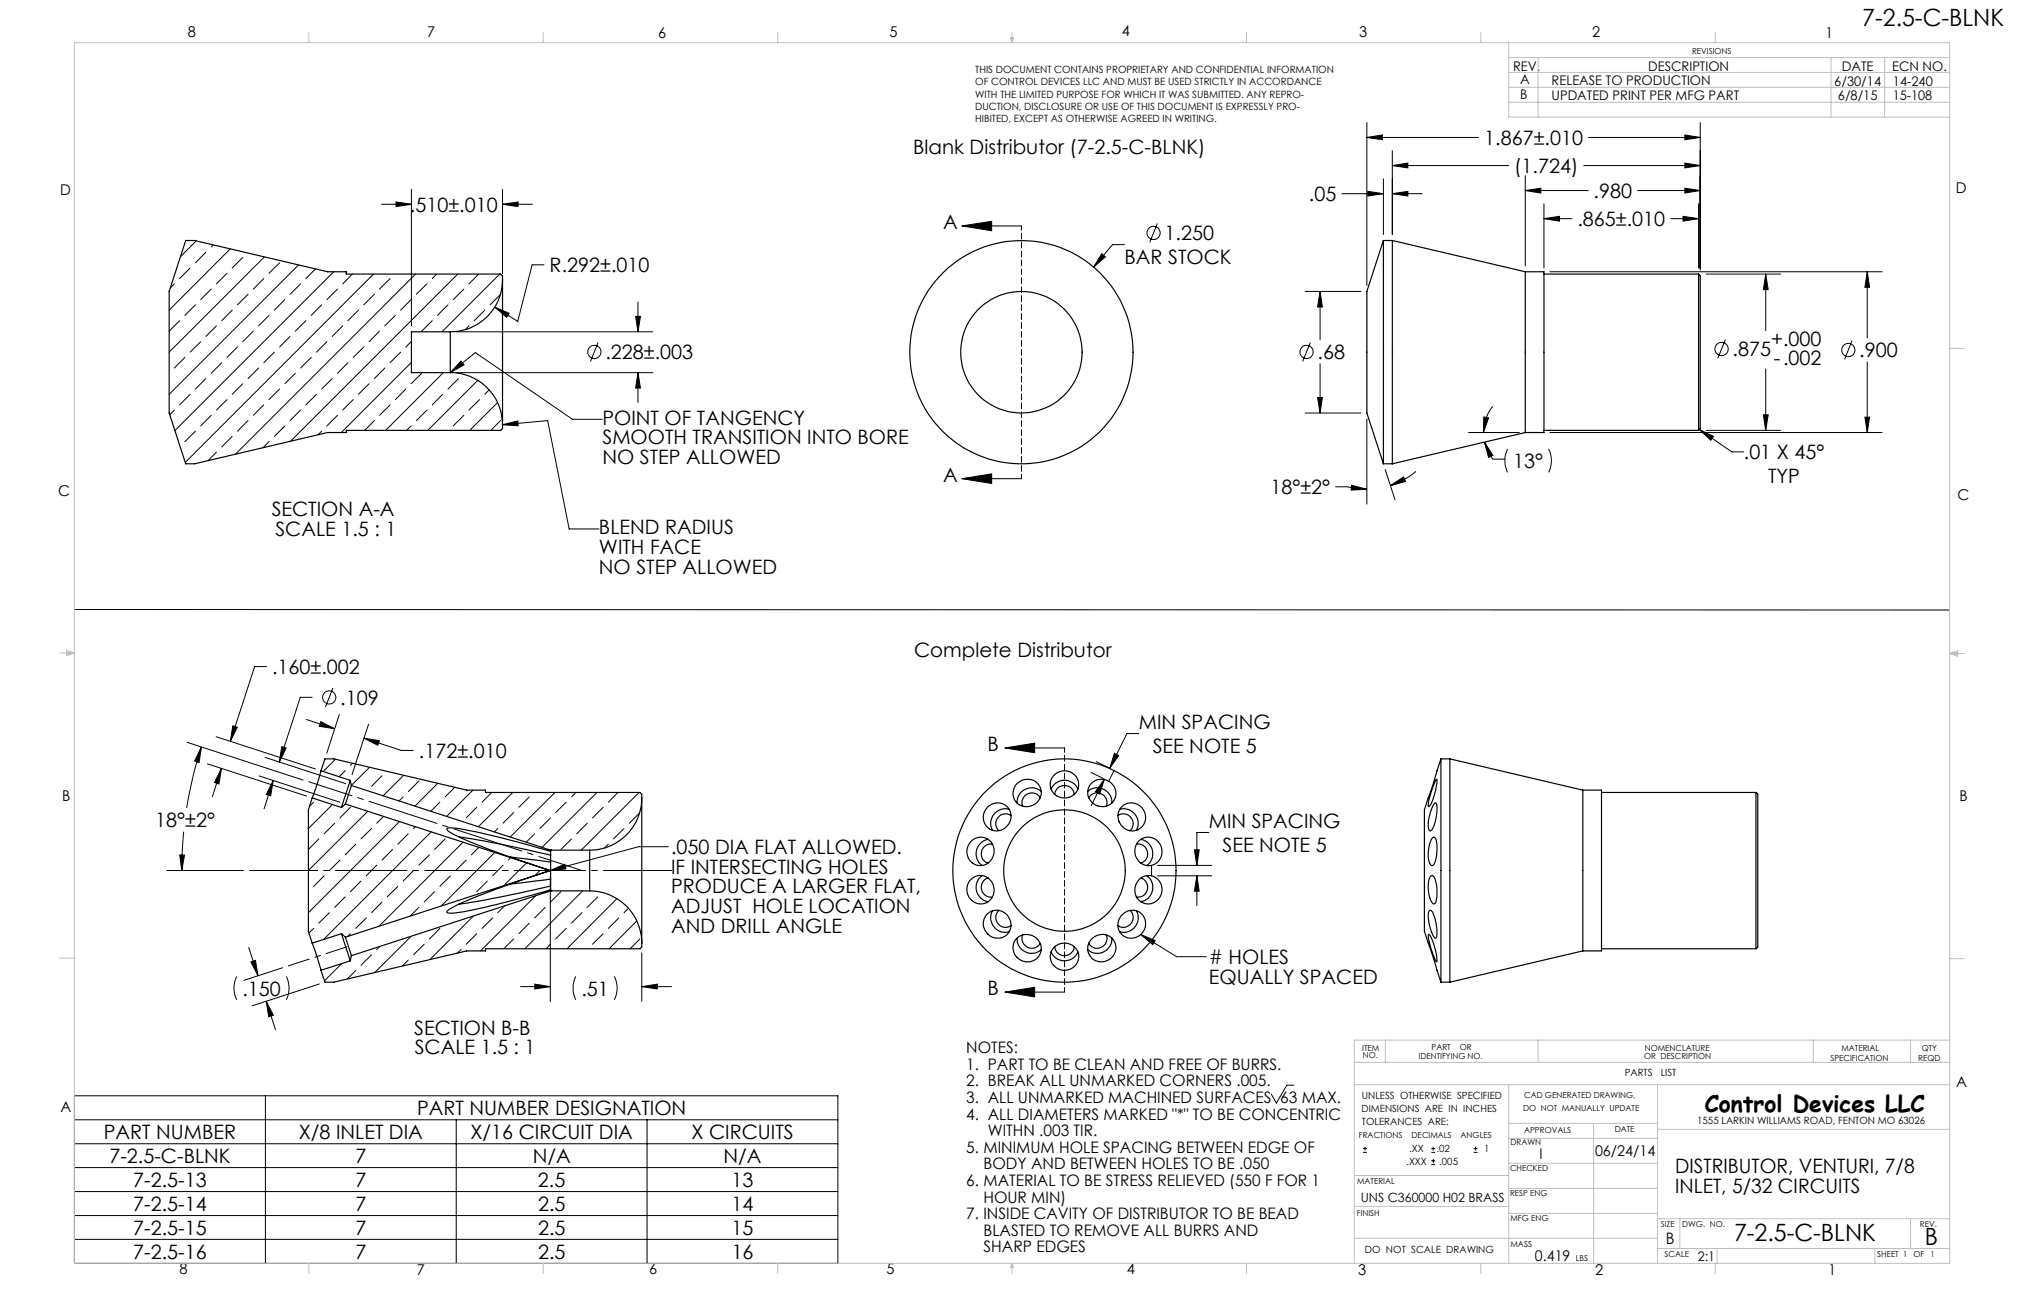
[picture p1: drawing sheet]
<svg xmlns="http://www.w3.org/2000/svg" width="432mm" height="279mm" viewBox="0 0 432 279" stroke-linecap="round" stroke-linejoin="round" font-family="sans-serif">
<g fill="none" stroke="#000" stroke-width=".21">
<path d="M291.6 29.3l3.3-.5v1zM291.6 26.1v34.8M291.6 29.3h23.9M295.1 38.1v11.9M297 35.3l3.4-.5v1zM297 32.1v17.9M297 35.3h24.9M325.4 37.5v19.2M337.9 35.3h24.8M338.9 29.3h23.8M359.4 28.8l3.3 .5-3.3 .5zM359.4 34.8l3.3 .5-3.3 .5z"/>
<path d="M362.7 26.1v31.5M40.6 57.2l-2.3 2.2M41.8 51.4l-3.3 3.4M43.9 53.8l-2.2 2.3M45.5 52.2l-.5 .5M48.4 58.3l-2.2 2.2M49.1 53.1l-13 13M51.8 54.9l-2.3 2.3M56.3 59.4l-2.3 2.3M56.4 54.8l-20.3 20.3M59.7 56.1l-2.3 2.2M63.7 56.5l-27.6 27.6"/>
<path d="M67.3 57.4l-2 2M71.2 58l-33.9 33.9M75.2 58.5l-2.1 2M79.7 58.5l-40.2 40.1M81.4 43.6h6.4M83.2 59.4l-2.2 2.3M84.5 43.1l3.3 .5-3.3 .5zM87.8 40.4v29.1M88.7 58.5l-38.5 38.4M93.2 58.5l-1 .9M97.6 58.5l-35.6 35.6M102.1 58.5l-2.1 2"/>
<path d="M106.6 58.5l-12.3 12.3M107.2 43.6l3.3-.5v1zM107.2 40.4v18M107.2 43.6h6.4M116.1 56.5h-2.6l-3 12-4.9-3M205.2 48.2l6.4-1v2zM205.2 48.2h12.7M235.1 54.1l.7 .7-2.5 2.2zM239.9 52.2h-2.6l-4 4.8M246.9 47.7l-1.6 4M286.3 41.3h8.8M291.8 40.8l3.3 .5-3.3 .5z"/>
<path d="M297 41.3l3.4-.5v1zM297 41.3h6.4M325.4 40.6l3.3-.5v1.1zM325.4 40.6h13.4M329.4 46.6l3.3-.5v1.1zM329.4 43.5v13.7M329.4 46.6h6M330.7 58h70.8M349.4 40.6h13.3M356.4 46.6h6M359.1 46.1l3.3 .5-3.3 .6zM359.4 40.1l3.3 .5-3.3 .6z"/>
<path d="M362.4 43.5v13.7M364 58.5h15.9M376.7 58.5l.5 3.3h-1zM376.7 58.5v12M398.4 58l.5 3.3h-1zM398.4 58v14.1M37.2 60.5l-.9 .9M38.3 68.4l-2.2 2.2M39.4 76.2l-2.2 2.3M41.7 65l-2.3 2.3M42.8 72.9l-2.2 2.2M45 61.7l-2.2 2.2"/>
<path d="M46.2 69.5l-2.3 2.3M47.3 77.4l-2.3 2.2M49.5 66.1l-2.2 2.3M50.7 74l-2.3 2.2M52.9 62.8l-2.2 2.2M54 70.6l-2.2 2.3M55.2 78.5l-2.3 2.3M57.4 67.3l-2.2 2.2M58.5 75.1l-2.2 2.3M60.8 63.9l-2.3 2.2M61.9 71.8l-2.2 2.2M63 79.6l-2.2 2.2"/>
<path d="M64.1 60.5l-2.2 2.3M65.3 68.4l-2.3 2.2M66.4 76.2l-2.3 2.3M68.6 65l-2.2 2.3M69.7 72.9l-2.2 2.2M72 61.7l-2.3 2.2M73.1 69.5l-2.2 2.3M74.2 77.4l-2.2 2.2M76.5 66.1l-2.3 2.3M77.6 74l-2.2 2.2M79.9 62.8l-2.3 2.2M81 70.6l-2.3 2.3"/>
<path d="M82.1 78.5l-2.2 2.3M84.3 67.3l-2.2 2.2M85.5 75.1l-2.3 2.3M87.7 63.9l-2.2 2.2M87.8 77.3l-15 15M87.8 72.8l-1.2 1.2M90 79.6l-2.3 2.2M91.1 60.5l-2.3 2.3M92.2 68.4l-2.2 2.2M94.6 79.5l-12.3 12.3M95.6 65l-2.3 2.3M96.1 79.5l5.3-4.3 20.7 14.2h6.4"/>
<path d="M97.3 70.8h42M97.3 79.5h42M98.4 77l.6 .8-2.9 1.7zM99 61.7l-2.3 2.2M100 69.5l-.7 .8M103.4 66.1l-2.2 2.3M105.6 65.5l3 1.3-.5 .9zM106.8 62.8l-2.2 2.2M127.6 73.1l-1.6 4M135.6 67.5h1l-.5 3.3zM136.1 79.5l.5 3.3h-1zM136.1 64.4v6.4"/>
<path d="M136.1 79.5v6.3M278.4 62.2h11.9M279.5 73.1l-1.6 4M281.6 62.2l.5 3.3h-1zM281.6 62.2v10.3M281.6 77.6v10.5M368.1 72.4l-1.6 4M376.7 78.7v13.1M395.1 72.6l-1.6 4.1M398.4 77.2v15.1M37.2 87.5l-1 1M40.6 84.1l-2.3 2.3"/>
<path d="M41.7 92l-2.3 2.2M43.9 80.8l-2.2 2.2M45 88.6l-2.2 2.2M46.2 96.4l-1.8 1.8M48.4 85.2l-2.2 2.3M49.5 93.1l-2.2 2.2M51.8 81.8l-2.3 2.3M52.9 89.7l-2.2 2.3M56.3 86.4l-2.3 2.2M57.4 94.2l-1.3 1.3M59.7 83l-2.3 2.2M60.8 90.8l-2.3 2.3"/>
<path d="M64.1 87.5l-2.2 2.2M67.5 84.1l-2.2 2.3M68.6 92l-.8 .7M70.9 80.8l-2.3 2.2M72 88.6l-2.3 2.2M75.4 85.2l-2.3 2.3M78.7 81.8l-2.2 2.3M79.9 89.7l-2.1 2.1M83.2 86.4l-2.2 2.2M86.6 83l-2.3 2.2M87.7 90.8l-1 1M91.1 87.5l-2.3 2.2"/>
<path d="M94.4 84.1l-2.2 2.3M97.8 80.8l-2.2 2.2M99 88.6l-2.3 2.2M101.9 81.1l-10.6 10.7M102.3 85.2l-2.3 2.3M104.4 83.1l-1 1M106.2 85.9l-6 5.9M106.8 89.7l-2.1 2.1M107.2 90.6l9.6-.9 4.6 23.1h6.4M107.2 90.6l3.3-.8v1zM278.4 88.1h11.9M281.1 84.8h1l-.5 3.3z"/>
<path d="M291.6 89.4v18.1M313.3 92.3h10.8M316.5 88.9l1.1 .2-1.1 3.2zM316.7 94.3l1.8 2.9-.9 .3zM316.7 94.3a9 9 0 0 0 1.8 3.6h2.6M318.5 86.7a8.8 8.8 0 0 0-2 5.6M321.6 95.7a5.8 5.8 0 0 0 0 5.1M330.4 95.7a5.5 5.5 0 0 1 0 5.1M330.7 92.3h70.8M362.5 91.6l3 1.5-.5 .8zM362.5 91.6l7 4.8h2.5M364 91.8h15.9"/>
<path d="M376.2 88.5h1l-.5 3.3zM397.9 89h1l-.5 3.3zM205.2 102.1l6.4-1v2zM205.2 102.1h12.7M284.9 103.8a12.1 12.1 0 0 1 4.1 .3l2.6 .3M288.4 103.5l3.2 .9-3.3 .1zM295.5 100.2l2.1 6.4M296.7 103.5l2.7-1.8 .5 1zM302.1 100.5a16.2 16.2 0 0 1-5.4 3M15.9 130l400 .1M39.9 158.3l24.8 8.1M43 159.3l-.5 3.3-1-.3z"/>
<path d="M43 159.3a83.3 83.3 0 0 0-3.2 13M46.1 157.1l21.2 6.9M49.7 154.8l.9 .3-1.5 3zM56.9 142.2h-2.6l-5.2 15.9M60.1 159.2l1 .3-1.5 3zM65.4 153.5l6 1.9M66.6 148.7h-2.5l-4.5 13.8M68.4 153.9l3 1.5-3.3-.5zM71 146.7l-1.6 4.1M72.4 152.4l-2.7 8.3M77.6 157.4l3.3 .6-.3 1zM77.6 157.4l8 2.7h2.6"/>
<path d="M78.6 154.4l-3.5 10.8M214.4 159.5l6.3-1v2zM214.4 159.5h12.7M243 156.5h-2.6l-3.7 7.4M39.2 177.4l-.4 8.3M44.2 162.9l21.2 6.9M47.2 163.9l-.5 3.3-.9-.3zM47.2 163.9l-1.9 6M55.3 165.5l17.2 5.6M56.6 161.5l17.2 5.6M58.3 166.5l-.6 3.3-.9-.3zM58.3 166.5l-2 6"/>
<path d="M66.9 171.1l-.9 .8M68 178.9l-2.2 2.3M70.9 171.6l-5.1 5.1M71.4 175.6l-2.3 2.2M71.5 162l-2.5 2.5M73.7 164.4l-1.3 1.3M74.8 172.2l-2.3 2.2M75.2 162.8l-.4 .4M78.5 173l-12.7 12.7M78.8 163.7l-3.8 3.8M79.3 176.7l-2.3 2.2M81.5 165.5l-2.2 2.2"/>
<path d="M81.8 174.1l-1.4 1.5M85.2 175.2l-19.4 19.5M86 170l-.9 .8M86.1 165.3l-4.4 4.4M87.1 177.8l-2.2 2.3M88.6 176.3l-.4 .4M89.4 166.6l-2.3 2.2M92 177.4l-22.9 22.9M93.4 167.1l-4.9 4.8M93.8 171.1l-1.9 1.9M95 178.9l-2.3 2.3M97 167.9l-2 2.1"/>
<path d="M98.8 179.6l-17.9 18M100.9 168.5l-5.6 5.6M101.7 172.2l-2.3 2.2M104.9 169l-2.1 2.1M106.2 176.7l-.8 .7M109.4 169l-7.3 7.3M109.6 173.3l-2.3 2.3M112.9 170l-2.2 2.2M114.1 177.8l-1.8 1.8M117.4 174.4l-2.2 2.3M118.4 169l-9.6 9.5M120.8 171.1l-2.3 2.2"/>
<path d="M121.9 178.9l-2.2 2.3M122.9 169l-1 1M125.3 175.6l-2.3 2.2M127.4 169l-11.8 11.7M128.7 172.2l-2.3 2.2M131.8 169l-2 2.1M133.1 176.7l-2.2 2.2M136.3 169l-12.3 12.3M136.5 173.4l-2.2 2.2M232.8 164.7l2.6 1.4M233.9 162.5l2.6 1.3M235.6 166.2l-2.8 5.6"/>
<path d="M235.6 166.2l-1 3.1-.9-.4zM237.7 164.3l-1.2 2.3M237.7 160.7l1 .4-2 2.8zM257.9 177.6h-2.6v7M35.6 185.7h16.3M38.3 182.4h1.1l-.6 3.3zM66.9 198l-1 1M69.1 186.8l-2.2 2.3M70.3 194.7l-2.3 2.2M72.5 183.4l-2.2 2.3M73.7 191.3l-2.3 2.2M74.8 199.1l-.6 .6"/>
<path d="M75.9 180.1l-2.2 2.2M77 187.9l-2.2 2.3M78.1 195.8l-2.2 2.2M80.4 184.5l-2.3 2.3M81.5 192.4l-2.2 2.3M83.7 181.2l-2.2 2.2M84.9 189.1l-2.3 2.2M87.7 199.7l-7.8 7.7M88.2 185.7l-2.2 2.2M89.4 193.5l-1.9 1.9M91.6 182.3l-2.2 2.2M92.7 190.2l-2.2 2.2"/>
<path d="M93.8 198l-2.2 2.3M96.1 186.8l-2.3 2.3M99.4 183.4l-2.2 2.3M101 195.4l-9.3 9.3M101.7 199.1l-2.3 2.3M102.2 180.7l-1.6 1.6M104 187.9l-2.3 2.3M105.1 195.8l-2.3 2.2M105.6 181.8l-11.4 11.4M107.3 184.5l-2.2 2.3M107.6 193.2l-1.4 1.5M108.9 182.9l-.5 .5"/>
<path d="M112.3 184l-4.8 4.9M112.9 196.9l-2.2 2.2M114.3 191l-11.8 11.8M115.2 185.7l-1.1 1M116.3 193.5l-2.2 2.3M117.4 186.9v26.7M117.4 185.7l3-1.4 .3 1zM119.7 190.2l-2.3 2.2M120.8 198l-2.3 2.3M124.1 194.7l-2.2 2.2M124.3 190l-12.3 12.4M127.5 191.3l-2.2 2.2"/>
<path d="M128.7 199.1l-2.3 2.3M129.8 180.1l-.8 .8M131.6 191.7l-10.6 10.7M132 195.8l-2.2 2.2M134.1 193.7l-1 1M135.9 196.4l-6 6M142.6 180.6h-6.4l-18.8 5.1M243.4 199.3l7.6 4.7h6.4M243.4 199.3l3.1 1.3-.6 .9zM245.7 184.6v2.2M246.9 184.6h11.6M246.9 186.8h11.6"/>
<path d="M254.8 181.3h1l-.5 3.3zM255.3 186.8v6.3M255.3 186.8l.5 3.3h-1zM50.5 208.2a5.5 5.5 0 0 0 0 5.1M53.1 202.1l1.9 6M53.5 205.1l1-.3 .5 3.3zM56.8 213.5l1.5 3-1 .4zM56.8 213.5l2 6.1M60.3 206.4l-8.3 2.7M61.1 208.2a5.5 5.5 0 0 1 0 5.1M68.1 209.9l-14.3 4.6M72.9 205.5l-3.7 3.7"/>
<path d="M75.9 207l-1.8 1.8M79.3 203.6l-2.3 2.3M81 201.9l-.6 .6M87.1 204.8l-1.3 1.3M90.5 201.4l-2.3 2.2M98.4 202.5l-.9 .8M109.6 200.3l-2.1 2.1M111.1 210.4h6.3M114.1 209.9l3.3 .5-3.3 .5zM117.4 201.4l-.9 1M122.8 208.2a5.8 5.8 0 0 0 0 5.1M131.1 208.2a5.5 5.5 0 0 1 0 5.1"/>
<path d="M136.5 200.3l-2.1 2.1M136.9 210.4l3.3-.5v1zM136.9 203.2v10.4M136.9 210.4h6.4M214.4 211.6l6.3-1v2zM214.4 211.6h12.7M15.9 233.7h162.9v35.8h-162.9zM15.9 238.8h162.9M56.6 233.7v35.8M97.3 238.8v30.7M138 238.8v30.7M276 231.5h-1.5l-2.2 3.8-1.1-1.9"/>
<path d="M15.9 243.9h162.9M15.9 249h162.9M15.9 254.1h162.9M15.9 259.3h162.9M290.8 245.8h.8M290.8 245h.8M291.2 244.6v.8M305.4 245.8h.8M305.4 245h.8M305.4 248.4h.8M305.4 247.6h.8M305.8 244.6v.8"/>
<path d="M305.8 247.2v.8M314.4 245.8h.8M314.4 245h.8M314.8 244.6v.8M15.9 264.3h162.9"/>
<circle cx="246.1" cy="49.7" r="1.41"/>
<circle cx="126.8" cy="75.1" r="1.41"/>
<circle cx="278.7" cy="75.1" r="1.41"/>
<circle cx="367.3" cy="74.4" r="1.42"/>
<circle cx="394.3" cy="74.7" r="1.41"/>
<circle cx="70.2" cy="148.7" r="1.41"/>
</g>
<path d="M217.9 48.2v53.9" fill="none" stroke="#000" stroke-width=".21" stroke-dasharray="1.3 .6" stroke-dashoffset=".4"/>
<path d="M227.1 159.5v52.1" fill="none" stroke="#000" stroke-width=".21" stroke-dasharray="1.3 .6" stroke-dashoffset=".3"/>
<path d="M65.9 166.7l58.3 19" fill="none" stroke="#000" stroke-width=".21" stroke-dasharray="15.2 1.3 1.3 1.3" stroke-dashoffset="5.5"/>
<path d="M53.2 185.7h90.1" fill="none" stroke="#000" stroke-width=".21" stroke-dasharray="15.2 1.3 1.3 1.3" stroke-dashoffset=".7"/>
<path d="M61.5 206l12.5-4.1" fill="none" stroke="#000" stroke-width=".21" stroke-dasharray="15.2 1.3 1.3 1.3" stroke-dashoffset="10.6"/>
<g fill="none" stroke="#c0c0c0" stroke-width=".21">
<path d="M15.9 9.1h400v260.4h-400zM65.9 6.9v2.2M115.9 6.9v2.2M165.9 6.9v2.2M215.6 8h.6l-.3 1.1zM215.7 8l.2 1.1M215.9 6.9v2.2M216 8l-.1 1.1M265.9 6.9v2.2M315.9 6.9v2.2M321.9 9.1v15.9h94M321.9 15.5h94"/>
<path d="M321.9 18.6h94M321.9 12.3h94M328.2 12.3v12.7M365.9 6.9v2.2M390.6 12.3v12.7M402.1 12.3v12.7M321.9 21.8h94M415.9 74.3h3.2M12.7 139.3h3.2M14.2 139.1l1.7 .2M14.2 138.7l1.7 .6-1.7 .5zM15.9 139.3l-1.7 .3"/>
<path d="M415.9 139.4h3.2M415.9 139.4l1.8-.6v1.2zM415.9 139.4l1.8 .3M417.7 139.2l-1.8 .2M12.7 204.4h3.2M415.9 204.5h3.2M288.9 231.4h127M288.9 226.6h127M295.6 221.8v4.8M321.9 231.4v38.1M321.9 239.6h31.7M328.2 221.8v4.8"/>
<path d="M340 239.6v29.9M353.6 231.4v38.1M386.9 221.8v4.8M407.6 221.8v4.8M415.9 221.8h-127v47.7M288.9 257.3h33M288.9 250.7h33M321.9 258.8h31.7M321.9 253.5h31.7M321.9 248.1h31.7M321.9 242.8h31.7M353.6 259.9h62.3"/>
<path d="M353.6 240.9h62.3M358.4 259.9v6.4M407.6 259.9v6.4M65.9 269.5v2.1M115.9 269.5v2.1M165.9 269.5v2.1M215.9 269.5v2.1M215.9 269.5l.3 .8h-.6zM265.9 269.5v2.1M288.9 264.1h64.7M315.9 269.5v2.1M353.6 266.3h62.3"/>
<path d="M365.9 269.5v2.1M366.3 266.3v3.2M400 266.3v3.2"/>
</g>
<g fill="#000">
<path d="M205.2 48.2l6.4-1v2zM205.2 102.1l6.4-1v2zM214.4 159.5l6.3-1v2zM214.4 211.6l6.3-1v2z"/>
<path d="M235.1 54.1l-1.8 2.9 2.5-2.2zM359.1 46.1l3.3 .5-3.3 .6zM329.4 46.6l3.3-.5v1.1zM376.2 88.5h1l-.5 3.3zM376.7 58.5l.5 3.3h-1zM398.4 58l.5 3.3h-1zM397.9 89h1l-.5 3.3zM281.6 62.2l.5 3.3h-1zM281.1 84.8h1l-.5 3.3zM288.4 103.5l3.2 .9-3.3 .1zM296.7 103.5l2.7-1.8 .5 1zM316.5 88.9l1.1 .2-1.1 3.2zM316.7 94.3l1.8 2.9-.9 .3zM359.4 28.8l3.3 .5-3.3 .5zM291.6 29.3l3.3-.5v1zM297 41.3l3.4-.5v1zM291.8 40.8l3.3 .5-3.3 .5zM325.4 40.6l3.3-.5v1.1zM359.4 40.1l3.3 .5-3.3 .6zM359.4 34.8l3.3 .5-3.3 .5zM297 35.3l3.4-.5v1zM362.5 91.6l3 1.5-.5 .8zM135.6 67.5h1l-.5 3.3zM136.1 79.5l.5 3.3h-1zM107.2 43.6l3.3-.5v1zM84.5 43.1l3.3 .5-3.3 .5zM43 159.3l-.5 3.3-1-.3zM38.3 182.4h1.1l-.6 3.3zM49.7 154.8l.9 .3-1.5 3zM47.2 163.9l-.5 3.3-.9-.3zM60.1 159.2l1 .3-1.5 3zM58.3 166.5l-.6 3.3-.9-.3zM114.1 209.9l3.3 .5-3.3 .5zM136.9 210.4l3.3-.5v1zM77.6 157.4l3.3 .6-.3 1zM68.4 153.9l3 1.5-3.3-.5zM53.5 205.1l1-.3 .5 3.3zM56.8 213.5l1.5 3-1 .4z"/>
<path d="M235.6 166.2l-1 3.1-.9-.4zM237.7 160.7l1 .4-2 2.8zM254.8 181.3h1l-.5 3.3zM255.3 186.8l.5 3.3h-1z"/>
<path d="M243.4 199.3l3.1 1.3-.6 .9zM105.6 65.5l3 1.3-.5 .9zM98.4 77l.6 .8-2.9 1.7zM107.2 90.6l3.3-.8v1zM117.4 185.7l3-1.4 .3 1z"/>
</g>
<g fill="none" stroke="#000" stroke-width=".25">
<path d="M107.2 59.7a11.1 11.1 0 0 1-11.1 11.1M107.2 59.7v30.9M107.2 59.7v-.9l-.4-.3h-32.9v-.5h-4l-28.4-6.7h-1.9l-3.5 10.9v25.9l3.5 10.8h1.9l28.4-6.6h4v-.5h32.9l.4-.4v-.8M295.1 51.3v47.6M295.1 51.3l-3.5 10.9v25.9l3.5 10.8M295.1 51.3h1.9M297 51.3v47.6M297 51.3l28.4 6.7M325.4 58v34.3M325.4 58h4v34.3h-4M329.4 58.5h33M362.4 58.5v33.3"/>
<path d="M362.4 58.5l.3 .3v32.6l-.3 .4M96.1 79.5a11.1 11.1 0 0 1 11.1 11.1M96.1 70.8v8.7M96.1 70.8h-8.3v8.7h8.3M295.1 98.9h1.9M325.4 92.3l-28.4 6.6M329.4 91.8h33M66.6 170.2l-.8 2.5v25.9l.8 2.6M66.6 170.2l6.2 2M68.5 164.4l-1.9 5.8M68.5 164.4l.8-2.5h1.9l28.4 6.6h4v.5h32.9l.4 .4v.8M68.5 164.4l6.2 2"/>
<path d="M73.7 171.5l43.7 14.2M73.7 171.5l-.9 .7M74.7 166.4l-1.9 5.8M74.7 166.4l.3 1.1M75 167.5l-1.3 4M75 167.5l42.5 13.8M97.9 178.5l1.9 .3a224.9 224.9 0 0 1 17.7 3.6M136.9 170.2a11.1 11.1 0 0 1-11.1 11.1M136.9 170.2v31M207.1 179.5a2.92 2.92 0 0 1 4.1-.2 2.92 2.92 0 0 1 .3 4.1 2.93 2.93 0 0 1-4.3 .4 2.93 2.93 0 0 1-.1-4.3zM210.8 179a3.1 3.1 0 0 0-2.5 2.4 3.1 3.1 0 0 0 1.2 3.2M210.9 172a2.94 2.94 0 0 1 4.4 .6 2.94 2.94 0 0 1-1.3 4.2 2.92 2.92 0 0 1-3.8-.9 2.92 2.92 0 0 1 .7-3.9z"/>
<path d="M215.3 172.6a3.1 3.1 0 0 0-3.2 1.1 3.1 3.1 0 0 0-.4 3.4M215.8 174a2.09 2.09 0 0 0-2.9 .3 2.09 2.09 0 0 0 .2 2.9M216.8 167.3a2.97 2.97 0 0 1 5.1 .5 2.97 2.97 0 0 1-2.9 4.2 2.85 2.85 0 0 1-2.7-1.6 2.85 2.85 0 0 1 .5-3.1zM221.9 170.2a2.08 2.08 0 0 0-2.7-.9 2.08 2.08 0 0 0-1 2.6M222.2 168.8a3.1 3.1 0 0 0-3.4-.5 3.1 3.1 0 0 0-1.8 3M224.2 168.3a3.1 3.1 0 0 1 2.9-1.9 3.1 3.1 0 0 1 2.9 1.9M224.8 165.5a2.97 2.97 0 0 1 4.6-.1 2.97 2.97 0 0 1-.9 4.5 2.96 2.96 0 0 1-3.7-.7 2.96 2.96 0 0 1 0-3.7zM225 169.4a2.09 2.09 0 0 1 2.1-1.9 2.09 2.09 0 0 1 2.1 2M232 168.8a3.1 3.1 0 0 1 3.4-.5 3.1 3.1 0 0 1 1.8 3M232.3 170.1a2.08 2.08 0 0 1 2.7-.7 2.08 2.08 0 0 1 1 2.6M232.8 167.1a3 3 0 0 1 4.5 .1 3 3 0 0 1-.6 4.4 3 3 0 0 1-3.8-.6 3 3 0 0 1-.1-3.9zM238.5 173.9a2.07 2.07 0 0 1 2.8 .5 2.07 2.07 0 0 1-.3 2.8"/>
<path d="M238.9 172.6a3.1 3.1 0 0 1 3.2 1.1 3.1 3.1 0 0 1 .3 3.4M239.4 172a3 3 0 0 1 4.7 1.1 3 3 0 0 1-2.5 4.1 3.1 3.1 0 0 1-2.8-1.9 3.1 3.1 0 0 1 .6-3.3zM242.7 179.6a2.97 2.97 0 0 1 5.1 1.2 2.97 2.97 0 0 1-3.8 3.6 3.2 3.2 0 0 1-1.3-4.8zM243.3 179a3.1 3.1 0 0 1 2.6 2.4 3.1 3.1 0 0 1-1.3 3.2M305.6 178.8l.4-.2a5.2 5.2 0 0 1 .5 3.8 2.59 2.59 0 0 1-1 2.2 3.8 3.8 0 0 1-.7-3.6l.3-1.4zM306.1 171.3l.2-.1a7.4 7.4 0 0 1-.4 5l-.5 .9-.4 .1a5.3 5.3 0 0 1 .2-4zM306.4 166.3l.1-.1a11 11 0 0 1-1.6 5.8h-.1a3.1 3.1 0 0 1 .3-2.2zM307.4 161.9l-3.5 10.8v25.9l3.5 10.9M307.4 161.9v47.6M307.4 161.9h1.9M309.3 161.9v47.6M309.3 161.9l28.4 6.6"/>
<path d="M337.7 168.5v34.3M337.7 168.5h4v34.3h-4M341.7 169h32.9M374.6 169v33.4M374.6 169l.4 .4v32.6l-.4 .4M72.8 199.1l1.9 5.8M72.8 199.1l-6.2 2.1M72.8 199.1l.9 .8M73.7 199.9l1.3 3.9M108.8 182.8l8.7 1.1M117.4 185.7l-1.3 .4a141.6 141.6 0 0 0-19.9 7.6l-.7 .5-.2 .4a2.66 2.66 0 0 0 2.1 .1 167.4 167.4 0 0 0 20.1-4.9M117.4 185.7l-43.7 14.2"/>
<path d="M117.4 185.7h.1M117.5 181.6a138.5 138.5 0 0 0-21.3-5l-.9 .2a2.63 2.63 0 0 0 1.6 1.2 172.6 172.6 0 0 0 20.5 7.7M117.5 181.3v.3M117.5 189.8v.2M117.5 181.3h.1M117.5 190h.1M117.5 187.5l-8.7 1.1M117.5 185.7v1.8M117.5 182.4v1.5M117.5 183.9v1.8M117.5 188.9l-5 1.2a153.1 153.1 0 0 1-14.6 2.7M117.5 188.9v.9"/>
<path d="M117.5 187.5v1.4M117.5 181.6v.8M117.5 190h8.3M117.5 181.3h8.3M117.5 190l-42.5 13.8M125.8 181.3v8.7M125.8 190a11.2 11.2 0 0 1 11.1 11.2M206.9 187.9a3 3 0 0 1 4.2-.4 3 3 0 0 1 .3 4.3 3 3 0 0 1-4.2 .2 3 3 0 0 1-.3-4.1zM209.5 186.7a3.1 3.1 0 0 0-1.2 3.3 3.1 3.1 0 0 0 2.5 2.3M210.5 195.1a3 3 0 0 1 4.7 .5 3 3 0 0 1-1.6 4.4 3.1 3.1 0 0 1-3.3-1.3 3.1 3.1 0 0 1 .2-3.6zM210.9 187.3a2.08 2.08 0 0 0-1.5 2.4 2.08 2.08 0 0 0 2.3 1.6M211.8 194.2a3.1 3.1 0 0 0 .3 3.5 3.1 3.1 0 0 0 3.2 1"/>
<path d="M211.8 180.1a2.08 2.08 0 0 0-2.4 1.5 2.08 2.08 0 0 0 1.4 2.5M213.1 194.1a2.08 2.08 0 0 0-.2 2.9 2.08 2.08 0 0 0 2.8 .4M218.2 199.4a2.08 2.08 0 0 0 1 2.6 2.08 2.08 0 0 0 2.7-.8M236 199.4a2.08 2.08 0 0 1-1.1 2.6 2.08 2.08 0 0 1-2.7-.8M239.4 195.1a2.95 2.95 0 0 1 4.7 .6 2.95 2.95 0 0 1-2.1 4.3 2.9 2.9 0 0 1-3.2-1.4 2.9 2.9 0 0 1 .6-3.5zM241.1 194.2a2.09 2.09 0 0 1 .2 2.8 2.09 2.09 0 0 1-2.9 .4M242.4 194.2a3.1 3.1 0 0 1-.3 3.5 3.1 3.1 0 0 1-3.2 1.1M242.5 180a2.09 2.09 0 0 1 2.3 1.6 2.09 2.09 0 0 1-1.4 2.5M242.9 187.7a2.98 2.98 0 0 1 4.7 .7 2.98 2.98 0 0 1-2 4.3 2.99 2.99 0 0 1-3.2-1.5 2.99 2.99 0 0 1 .5-3.5zM243.4 187.3a2.1 2.1 0 0 1 1.4 2.5 2.1 2.1 0 0 1-2.4 1.5M244.6 186.7a3.1 3.1 0 0 1 1.3 3.3 3.1 3.1 0 0 1-2.6 2.3M304.7 199.4l.1-.1a10 10 0 0 1 1.8 5.3l-.1 .5a13.3 13.3 0 0 1-1.8-5.1z"/>
<path d="M305 194.2l.2-.1a3.8 3.8 0 0 1 1.2 2.9 5.2 5.2 0 0 1-.1 3.1h-.1a7.7 7.7 0 0 1-1.3-5.8zM305.2 186.9l.5-.1a6.3 6.3 0 0 1 .9 4.4l-.2 1.1-.4 .5a2.5 2.5 0 0 1-1.2-2.3 5.8 5.8 0 0 1 .4-3.6zM66.6 201.2l1.9 5.7M74.7 204.9l-6.2 2M75 203.8l-.3 1.1M136.9 201.2v.8l-.4 .4h-32.9v.4h-4l-28.4 6.7h-1.9l-.8-2.6M216.9 200.1a3 3 0 0 1 4.4 .2 3 3 0 0 1-.5 4.4 3 3 0 0 1-3.9-.6 3 3 0 0 1 0-4zM217 200.1a3.1 3.1 0 0 0 1.7 2.9 3.1 3.1 0 0 0 3.4-.5M224.2 203a3.1 3.1 0 0 0 2.9 1.9 3.1 3.1 0 0 0 2.9-1.9M225 202a2.96 2.96 0 0 1 4.6 .4 2.96 2.96 0 0 1-1.4 4.4 2.94 2.94 0 0 1-3.6-1.1 2.94 2.94 0 0 1 .4-3.7zM225 201.9a2.09 2.09 0 0 0 2.1 1.9 2.09 2.09 0 0 0 2.1-1.9M232.9 200.3a2.97 2.97 0 0 1 5 .8 2.97 2.97 0 0 1-3.1 4 2.86 2.86 0 0 1-2.6-1.8 2.86 2.86 0 0 1 .7-3z"/>
<path d="M237.2 200.1a3.1 3.1 0 0 1-1.8 2.9 3.1 3.1 0 0 1-3.4-.5M307.4 209.5h1.9M337.7 202.8l-28.4 6.7M341.7 202.4h32.9"/>
<circle cx="217.9" cy="75.1" r="13"/>
<circle cx="217.9" cy="75.1" r="23.8"/>
<circle cx="227.1" cy="185.7" r="23.8"/>
<circle cx="227.1" cy="185.7" r="13"/>
</g>
<g font-size="5.1">
<text x="397.3" y="5.6">7-2.5-C-BLNK</text>
<text x="369.9" y="264.7">7-2.5-C-BLNK</text>
<text x="410.6" y="265.5">B</text>
</g>
<text font-size="4.9" x="363.7" y="237.1">Control Devices LLC</text>
<g font-size="4.2">
<text x="194.8" y="32.9">Blank Distributor (7-2.5-C-BLNK)</text>
<text x="316.6" y="30.9">1.867±.010</text>
<text x="323.1" y="36.9">(1.724)</text>
<text x="87.4" y="45.2">.510±.010</text>
<text x="279.3" y="42.9">.05</text>
<text x="340" y="42.2">.980</text>
<text x="201.2" y="48.9">A</text>
<text x="248.4" y="51.2">1.250</text>
<text x="336.5" y="48.2">.865±.010</text>
<text x="117.3" y="58.1">R.292±.010</text>
<text x="239.9" y="56.3">BAR STOCK</text>
<text x="129.1" y="76.6">.228±.003</text>
<text x="281.1" y="76.6">.68</text>
<text x="369.6" y="76">.875</text>
<text x="377.8" y="73.7">+.000</text>
<text x="378.4" y="77.8">-.002</text>
<text x="396.7" y="76.2">.900</text>
<text x="128.5" y="90.6">POINT OF TANGENCY</text>
<text x="128.5" y="94.7">SMOOTH TRANSITION INTO BORE</text>
<text x="128.5" y="98.9">NO STEP ALLOWED</text>
<text x="322.8" y="99.8">13°</text>
<text x="372" y="98">.01 X 45°</text>
<text x="201.2" y="102.8">A</text>
<text x="271" y="105.4">18°±2°</text>
<text x="377.2" y="103">TYP</text>
<text x="58" y="110.1">SECTION A-A</text>
<text x="127.8" y="114">BLEND RADIUS</text>
<text x="58.8" y="114.3">SCALE 1.5 : 1</text>
<text x="127.8" y="118.1">WITH FACE</text>
<text x="127.8" y="122.3">NO STEP ALLOWED</text>
<text x="58" y="143.7">.160±.002</text>
<text x="195" y="140.1">Complete Distributor</text>
<text x="72.6" y="150.3">.109</text>
<text x="243" y="155.5">MIN SPACING</text>
<text x="89.4" y="161.6">.172±.010</text>
<text x="210.7" y="160.2">B</text>
<text x="245.9" y="160.6">SEE NOTE 5</text>
<text x="33.1" y="176.4">18°±2°</text>
<text x="257.9" y="176.6">MIN SPACING</text>
<text x="143.2" y="182.2">.050 DIA FLAT ALLOWED.</text>
<text x="260.8" y="181.7">SEE NOTE 5</text>
<text x="143.2" y="186.4">IF INTERSECTING HOLES</text>
<text x="143.2" y="190.6">PRODUCE A LARGER FLAT,</text>
<text x="143.2" y="194.7">ADJUST HOLE LOCATION</text>
<text x="143.2" y="198.9">AND DRILL ANGLE</text>
<text x="257.9" y="205.7"># HOLES</text>
<text x="257.9" y="209.8">EQUALLY SPACED</text>
<text x="51.7" y="212.3">.150</text>
<text x="124" y="212.3">.51</text>
<text x="210.7" y="212.3">B</text>
<text x="88.4" y="220.7">SECTION B-B</text>
<text x="88.5" y="224.8">SCALE 1.5 : 1</text>
<text x="89" y="237.8">PART NUMBER DESIGNATION</text>
<text x="22.1" y="242.9">PART NUMBER</text>
<text x="63.7" y="242.9">X/8 INLET DIA</text>
<text x="100.4" y="242.9">X/16 CIRCUIT DIA</text>
<text x="147.5" y="242.9">X CIRCUITS</text>
<text x="23.3" y="248">7-2.5-C-BLNK</text>
<text x="75.8" y="248">7</text>
<text x="113.7" y="248">N/A</text>
<text x="154.4" y="248">N/A</text>
<text x="357.4" y="250.2">DISTRIBUTOR, VENTURI, 7/8</text>
<text x="28.4" y="253.1">7-2.5-13</text>
<text x="75.8" y="253.1">7</text>
<text x="114.8" y="253.1">2.5</text>
<text x="156.1" y="253.1">13</text>
<text x="357.4" y="254.4">INLET, 5/32 CIRCUITS</text>
<text x="28.4" y="258.2">7-2.5-14</text>
<text x="28.4" y="263.3">7-2.5-15</text>
<text x="75.8" y="258.2">7</text>
<text x="75.8" y="263.3">7</text>
<text x="114.8" y="258.2">2.5</text>
<text x="114.8" y="263.3">2.5</text>
<text x="156.1" y="258.2">14</text>
<text x="156.1" y="263.3">15</text>
<text x="28.4" y="268.4">7-2.5-16</text>
<text x="75.8" y="268.4">7</text>
<text x="114.8" y="268.4">2.5</text>
<text x="156.1" y="268.4">16</text>
</g>
<g font-size="3.4">
<text x="206.1" y="224.6">NOTES:</text>
<text x="206.1" y="228.2">1. PART TO BE CLEAN AND FREE OF BURRS.</text>
<text x="206.1" y="231.7">2. BREAK ALL UNMARKED CORNERS .005.</text>
<text x="206.1" y="235.2">3. ALL UNMARKED MACHINED SURFACES 63 MAX.</text>
<text x="206.1" y="238.8">4. ALL DIAMETERS MARKED &quot;*&quot; TO BE CONCENTRIC</text>
<text x="206.1" y="245.9">5. MINIMUM HOLE SPACING BETWEEN EDGE OF</text>
<text x="210.7" y="242.3">WITHN .003 TIR.</text>
<text x="209.8" y="249.4">BODY AND BETWEEN HOLES TO BE .050</text>
<text x="206.1" y="252.9">6. MATERIAL TO BE STRESS RELIEVED (550 F FOR 1</text>
<text x="209.8" y="256.5">HOUR MIN)</text>
<text x="206.1" y="260">7. INSIDE CAVITY OF DISTRIBUTOR TO BE BEAD</text>
<text x="209.8" y="263.6">BLASTED TO REMOVE ALL BURRS AND</text>
<text x="209.8" y="267.1">SHARP EDGES</text>
<text x="355.4" y="265.2">B</text>
</g>
<g font-size="3.2">
<text x="40" y="7.9">8</text>
<text x="91.1" y="7.9">7</text>
<text x="140.4" y="8.1">6</text>
<text x="189.8" y="7.9">5</text>
<text x="239.3" y="7.6">4</text>
<text x="289.9" y="7.9">3</text>
<text x="339.7" y="7.9">2</text>
<text x="389.5" y="8.1">1</text>
<text x="12.8" y="41.6">D</text>
<text x="417.3" y="41.1">D</text>
<text x="12.4" y="105.7">C</text>
<text x="417.6" y="106.5">C</text>
<text x="13.3" y="170.9">B</text>
<text x="418.1" y="170.8">B</text>
<text x="417.3" y="231.9">A</text>
<text x="12.9" y="237.2">A</text>
<text x="38.3" y="271.8">8</text>
<text x="88.9" y="272">7</text>
<text x="138.5" y="271.8">6</text>
<text x="189.1" y="271.8">5</text>
<text x="240.4" y="271.8">4</text>
<text x="289.7" y="272">3</text>
<text x="340.3" y="272">2</text>
<text x="390.1" y="272">1</text>
</g>
<g font-size="3.1">
<text x="328.5" y="247.1">I</text>
<text x="340.3" y="246.5">06/24/14</text>
<text x="327.5" y="269">0.419</text>
</g>
<g font-size="2.8">
<text x="322.8" y="15.1">REV.</text>
<text x="324.3" y="18">A</text>
<text x="351.6" y="15.2">DESCRIPTION</text>
<text x="392.9" y="15.2">DATE</text>
<text x="403.7" y="15.2">ECN NO.</text>
<text x="324.3" y="21">B</text>
<text x="331" y="21.2">UPDATED PRINT PER MFG PART</text>
<text x="331" y="18.2">RELEASE TO PRODUCTION</text>
<text x="391.3" y="18.4">6/30/14</text>
<text x="392.1" y="21.2">6/8/15</text>
<text x="403.8" y="21.2">15-108</text>
<text x="403.8" y="18.4">14-240</text>
<text x="362.2" y="269">2:1</text>
</g>
<text font-size="2.7" x="290.3" y="256.3">UNS C360000 H02 BRASS</text>
<g font-size="2.1">
<text x="208.1" y="15.6">THIS DOCUMENT CONTAINS PROPRIETARY AND CONFIDENTIAL INFORMATION</text>
<text x="208.1" y="18.2">OF CONTROL DEVICES LLC AND MUST BE USED STRICTLY IN ACCORDANCE</text>
<text x="208.1" y="20.8">WITH THE LIMITED PURPOSE FOR WHICH IT WAS SUBMITTED. ANY REPRO-</text>
<text x="208.1" y="23.4">DUCTION, DISCLOSURE OR USE OF THIS DOCUMENT IS EXPRESSLY PRO-</text>
<text x="208.1" y="26">HIBITED, EXCEPT AS OTHERWISE AGREED IN WRITING.</text>
<text x="346.6" y="229.4">PARTS</text>
<text x="354.3" y="229.4">LIST</text>
<text x="290.5" y="237.1">DIMENSIONS ARE IN INCHES</text>
<text x="290.6" y="234.5">UNLESS OTHERWISE SPECIFIED</text>
<text x="290.6" y="239.9">TOLERANCES ARE:</text>
<text x="362.1" y="239.8">1555 LARKIN WILLIAMS ROAD, FENTON MO 63026</text>
<text x="300.6" y="245.8">.XX</text>
<text x="306.5" y="245.8">.02</text>
<text x="316.6" y="245.8">1</text>
<text x="300" y="248.4">.XXX</text>
<text x="307" y="248.4">.005</text>
<text x="291.2" y="267.1">DO NOT SCALE DRAWING</text>
</g>
<g font-size="1.8">
<text x="361" y="11.5">REVISIONS</text>
<text x="290.6" y="224.1">ITEM</text>
<text x="290.8" y="225.7">NO.</text>
<text x="302.7" y="225.9">IDENTIFYING NO.</text>
<text x="305.4" y="223.9">PART</text>
<text x="311.4" y="223.9">OR</text>
<text x="350.8" y="226">OR DESCRIPTION</text>
<text x="350.9" y="224.1">NOMENCLATURE</text>
<text x="390.5" y="226.3">SPECIFICATION</text>
<text x="392.9" y="224.2">MATERIAL</text>
<text x="409.2" y="226.2">REQD</text>
<text x="410" y="224.1">QTY</text>
<text x="325" y="236.9">DO NOT MANUALLY UPDATE</text>
<text x="325.2" y="234.1">CAD GENERATED DRAWING,</text>
<text x="289.9" y="242.7">FRACTIONS</text>
<text x="301.2" y="242.7">DECIMALS</text>
<text x="311.6" y="242.7">ANGLES</text>
<text x="322.2" y="244.3">DRAWN</text>
<text x="325.2" y="241.6">APPROVALS</text>
<text x="344.5" y="241.4">DATE</text>
<text x="322.1" y="249.8">CHECKED</text>
<text x="289.5" y="252.6">MATERIAL</text>
<text x="322.1" y="255.1">RESP ENG</text>
<text x="289.5" y="259.3">FINISH</text>
<text x="322.2" y="260.5">MFG ENG</text>
<text x="354.3" y="261.8">SIZE</text>
<text x="358.9" y="261.7">DWG. NO.</text>
<text x="409.6" y="261.8">REV.</text>
<text x="322.2" y="266">MASS</text>
<text x="336.2" y="269">LBS</text>
<text x="355.1" y="268.2">SCALE</text>
<text x="400.5" y="268.1">SHEET 1</text>
<text x="408.2" y="268.1">OF</text>
<text x="411.8" y="268.1">1</text>
</g>
</svg>
